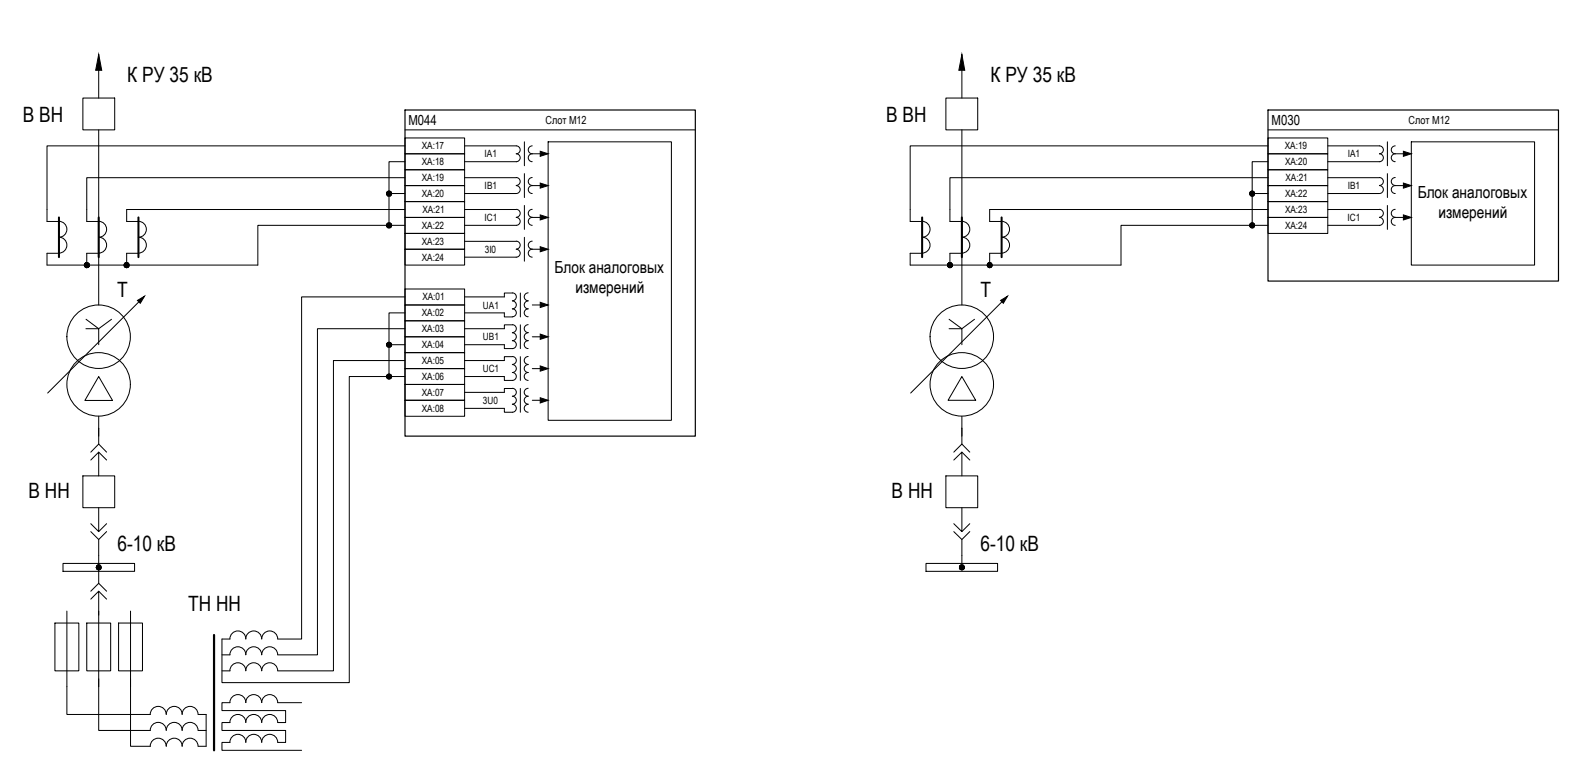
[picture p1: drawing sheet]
<svg xmlns="http://www.w3.org/2000/svg" width="398mm" height="194mm" viewBox="0 0 398 194" stroke-linecap="round" stroke-linejoin="round" font-family="sans-serif">
<!-- layer: 0 -->
<g fill="#000" stroke="#000" stroke-width=".25">
<path d="M135.8 38l2 .7-2 .6zM352.8 38l2 .7-2 .6zM135.8 46l2 .7-2 .6zM135.8 54l2 .7-2 .6zM352.8 46l2 .7-2 .6zM352.8 54l2 .7-2 .6zM34.6 75.5l1.7-1-1 1.8zM135.8 76l2 .7-2 .6zM135.8 62l2 .7-2 .6zM251.6 75.5l1.7-1-1.1 1.8zM135.8 84l2 .7-2 .6zM135.8 92l2 .7-2 .6z"/>
<path d="M135.8 100l2 .6-2 .7z"/>
<path d="M97.2 48.7l.1 .3 .5-.3zM97.3 49l.5-.3-.3 .5zM97.8 48.7l-.3 .5 .3 .1z"/>
<path d="M97.2 48.7l.1 .3 .5-.3zM97.3 49l.5-.3-.3 .5zM97.8 48.7l-.3 .5h.3z"/>
<path d="M97.2 56.7l.1 .3 .5-.3zM97.3 57l.5-.3-.3 .5zM97.8 56.7l-.3 .5 .3 .1z"/>
<path d="M97.2 56.7l.1 .3 .5-.3zM97.3 57l.5-.3-.3 .5zM97.8 56.7l-.3 .5h.3z"/>
<path d="M97.5 48.1l.3 .6v-.6zM97.3 48.4l.2-.3 .3 .6zM97.3 48.4l-.1 .3h.6z"/>
<path d="M97.8 48.7v.6l.3-.1zM97.8 48.7l.5 .3-.2 .2zM97.8 48.7l.5 .3 .1-.3z"/>
<path d="M97.8 48.7v.5h.3zM97.8 48.7l.5 .3-.2 .2zM97.8 48.7l.5 .3 .1-.3z"/>
<path d="M97.5 48.1l.3 .6v-.6zM97.3 48.4l.2-.3 .3 .6zM97.3 48.4l-.1 .3h.6z"/>
<path d="M97.5 56.1l.3 .6v-.6zM97.3 56.4l.2-.3 .3 .6zM97.3 56.4l-.1 .3h.6z"/>
<path d="M97.8 56.7v.6l.3-.1zM97.8 56.7l.5 .3-.2 .2zM97.8 56.7l.5 .3 .1-.3z"/>
<path d="M97.8 56.7v.5h.3zM97.8 56.7l.5 .3-.2 .2zM97.8 56.7l.5 .3 .1-.3z"/>
<path d="M97.5 56.1l.3 .6v-.6zM97.3 56.4l.2-.3 .3 .6zM97.3 56.4l-.1 .3h.6z"/>
<path d="M97.8 48.7h.6l-.1-.3zM98.1 48.1l.2 .3-.5 .3zM97.8 48.1v.6l.3-.6z"/>
<path d="M97.8 48.7h.6l-.1-.3zM98.1 48.1l.2 .3-.5 .3zM97.8 48.1v.6l.3-.6z"/>
<path d="M97.8 56.7h.6l-.1-.3zM98.1 56.1l.2 .3-.5 .3zM97.8 56.1v.6l.3-.6z"/>
<path d="M97.8 56.7h.6l-.1-.3zM98.1 56.1l.2 .3-.5 .3zM97.8 56.1v.6l.3-.6z"/>
<path d="M314.2 48.7l.1 .3 .5-.3zM314.3 49l.5-.3-.3 .5zM314.8 48.7l-.3 .5 .3 .1z"/>
<path d="M314.2 48.7l.1 .3 .5-.3zM314.3 49l.5-.3-.3 .5zM314.8 48.7l-.3 .5h.3z"/>
<path d="M314.2 56.7l.1 .3 .5-.3zM314.3 57l.5-.3-.3 .5zM314.8 56.7l-.3 .5 .3 .1z"/>
<path d="M314.2 56.7l.1 .3 .5-.3zM314.3 57l.5-.3-.3 .5zM314.8 56.7l-.3 .5h.3z"/>
<path d="M314.5 48.1l.3 .6v-.6zM314.5 48.1l.3 .6-.5-.3zM314.3 48.4l-.1 .3h.6z"/>
<path d="M314.8 48.7v.6l.3-.1zM314.8 48.7l.5 .3-.2 .2zM314.8 48.7l.5 .3 .1-.3z"/>
<path d="M314.8 48.7v.5h.3zM314.8 48.7l.5 .3-.2 .2zM314.8 48.7l.5 .3 .1-.3z"/>
<path d="M314.5 48.1l.3 .6v-.6zM314.5 48.1l.3 .6-.5-.3zM314.3 48.4l-.1 .3h.6z"/>
<path d="M314.5 56.1l.3 .6v-.6zM314.3 56.4l.2-.3 .3 .6zM314.3 56.4l-.1 .3h.6z"/>
<path d="M314.8 56.7v.6l.3-.1zM314.8 56.7l.5 .3-.2 .2zM314.8 56.7l.5 .3 .1-.3z"/>
<path d="M314.8 56.7v.5h.3zM314.8 56.7l.5 .3-.2 .2zM314.8 56.7l.5 .3 .1-.3z"/>
<path d="M314.5 56.1l.3 .6v-.6zM314.3 56.4l.2-.3 .3 .6zM314.3 56.4l-.1 .3h.6z"/>
<path d="M314.8 48.7h.6l-.1-.3zM315.1 48.1l.2 .3-.5 .3zM314.8 48.1v.6l.3-.6z"/>
<path d="M314.8 48.7h.6l-.1-.3zM315.1 48.1l.2 .3-.5 .3zM314.8 48.1v.6l.3-.6z"/>
<path d="M314.8 56.7h.6l-.1-.3zM315.1 56.1l.2 .3-.5 .3zM314.8 56.1v.6l.3-.6z"/>
<path d="M314.8 56.7h.6l-.1-.3zM315.1 56.1l.2 .3-.5 .3zM314.8 56.1v.6l.3-.6z"/>
<path d="M21.2 66.7l.1 .3 .5-.3zM21.3 67l.5-.3-.3 .5zM21.8 66.7l-.3 .5 .3 .1z"/>
<path d="M21.2 66.6l.1 .4 .5-.4zM21.3 67l.5-.4-.3 .6zM21.8 66.6l-.3 .6 .3 .1z"/>
<path d="M21.5 66.1l.3 .6v-.6zM21.5 66.1l.3 .6-.5-.3zM21.3 66.4l-.1 .3h.6z"/>
<path d="M21.8 66.7v.6l.3-.1zM21.8 66.7l.6 .3-.3 .2zM21.8 66.7l.6 .3v-.3z"/>
<path d="M21.8 66.6v.7l.3-.1zM21.8 66.6l.6 .4-.3 .2zM21.8 66.6l.6 .4v-.4z"/>
<path d="M21.5 66.1l.3 .5v-.5zM21.5 66.1l.3 .5-.5-.2zM21.3 66.4l-.1 .2h.6z"/>
<path d="M21.8 66.7h.6v-.3zM22.1 66.1l.3 .3-.6 .3zM21.8 66.1v.6l.3-.6z"/>
<path d="M21.8 66.6h.6v-.2zM22.1 66.1l.3 .3-.6 .2zM21.8 66.1v.5l.3-.5z"/>
<path d="M31.2 66.7l.1 .3 .5-.3zM31.3 67l.5-.3-.3 .5zM31.8 66.7l-.3 .5 .3 .1z"/>
<path d="M31.2 66.6l.1 .4 .5-.4zM31.3 67l.5-.4-.3 .6zM31.8 66.6l-.3 .6 .3 .1z"/>
<path d="M31.5 66.1l.3 .6v-.6zM31.5 66.1l.3 .6-.5-.3zM31.3 66.4l-.1 .3h.6z"/>
<path d="M31.8 66.7v.6l.3-.1zM31.8 66.7l.5 .3-.2 .2zM31.8 66.7l.5 .3 .1-.3z"/>
<path d="M31.8 66.6v.7l.3-.1zM31.8 66.6l.5 .4-.2 .2zM31.8 66.6l.5 .4 .1-.4z"/>
<path d="M31.5 66.1l.3 .5v-.5zM31.5 66.1l.3 .5-.5-.2zM31.3 66.4l-.1 .2h.6z"/>
<path d="M31.8 66.7h.6l-.1-.3zM32.1 66.1l.2 .3-.5 .3zM31.8 66.1v.6l.3-.6z"/>
<path d="M31.8 66.6h.6l-.1-.2zM32.1 66.1l.2 .3-.5 .2zM31.8 66.1v.5l.3-.5z"/>
<path d="M238.2 66.7l.1 .3 .5-.3zM238.3 67l.5-.3-.3 .5zM238.8 66.7l-.3 .5 .3 .1z"/>
<path d="M238.2 66.6l.1 .4 .5-.4zM238.3 67l.5-.4-.3 .6zM238.8 66.6l-.3 .6 .3 .1z"/>
<path d="M238.5 66.1l.3 .6v-.6zM238.5 66.1l.3 .6-.5-.3zM238.3 66.4l-.1 .3h.6z"/>
<path d="M238.8 66.7v.6l.3-.1zM238.8 66.7l.5 .3-.2 .2zM238.8 66.7l.5 .3 .1-.3z"/>
<path d="M238.8 66.6v.7l.3-.1zM238.8 66.6l.5 .4-.2 .2zM238.8 66.6l.5 .4 .1-.4z"/>
<path d="M238.5 66.1l.3 .5v-.5zM238.3 66.4l.2-.3 .3 .5zM238.3 66.4l-.1 .2h.6z"/>
<path d="M238.8 66.7h.6l-.1-.3zM239.1 66.1l.2 .3-.5 .3zM238.8 66.1v.6l.3-.6z"/>
<path d="M238.8 66.6h.6l-.1-.2zM239.1 66.1l.2 .3-.5 .2zM238.8 66.1v.5l.3-.5z"/>
<path d="M248.2 66.7l.1 .3 .5-.3zM248.3 67l.5-.3-.3 .5zM248.8 66.7l-.3 .5 .3 .1z"/>
<path d="M248.2 66.6l.1 .4 .5-.4zM248.3 67l.5-.4-.3 .6zM248.8 66.6l-.3 .6 .3 .1z"/>
<path d="M248.5 66.1l.3 .6v-.6zM248.5 66.1l.3 .6-.5-.3zM248.3 66.4l-.1 .3h.6z"/>
<path d="M248.8 66.7v.6l.3-.1zM248.8 66.7l.5 .3-.2 .2zM248.8 66.7l.5 .3 .1-.3z"/>
<path d="M248.8 66.6v.7l.3-.1zM248.8 66.6l.5 .4-.2 .2zM248.8 66.6l.5 .4 .1-.4z"/>
<path d="M248.5 66.1l.3 .5v-.5zM248.3 66.4l.2-.3 .3 .5zM248.3 66.4l-.1 .2h.6z"/>
<path d="M248.8 66.7h.6l-.1-.3zM249.1 66.1l.2 .3-.5 .3zM248.8 66.1v.6l.3-.6z"/>
<path d="M248.8 66.6h.6l-.1-.2zM249.1 66.1l.2 .3-.5 .2zM248.8 66.1v.5l.3-.5z"/>
<path d="M97.2 86.7l.1 .3 .5-.3zM97.3 87l.5-.3-.3 .5zM97.8 86.7l-.3 .5 .3 .1z"/>
<path d="M97.2 86.7l.1 .3 .5-.3zM97.3 87l.5-.3-.3 .5zM97.8 86.7l-.3 .5 .3 .1z"/>
<path d="M97.2 94.7l.1 .3 .5-.3zM97.3 95l.5-.3-.3 .5zM97.8 94.7l-.3 .5 .3 .1z"/>
<path d="M97.2 94.7l.1 .3 .5-.3zM97.3 95l.5-.3-.3 .5zM97.8 94.7l-.3 .5 .3 .1z"/>
<path d="M97.5 86.2l.3 .5v-.6zM97.3 86.4l.2-.2 .3 .5zM97.3 86.4l-.1 .3h.6z"/>
<path d="M97.8 86.7v.6l.3-.1zM97.8 86.7l.5 .3-.2 .2zM97.8 86.7l.5 .3 .1-.3z"/>
<path d="M97.8 86.7v.6l.3-.1zM97.8 86.7l.5 .3-.2 .2zM97.8 86.7l.5 .3 .1-.3z"/>
<path d="M97.5 86.2l.3 .5v-.6zM97.3 86.4l.2-.2 .3 .5zM97.3 86.4l-.1 .3h.6z"/>
<path d="M97.5 94.2l.3 .5v-.6zM97.3 94.4l.2-.2 .3 .5zM97.3 94.4l-.1 .3h.6z"/>
<path d="M97.8 94.7v.6l.3-.1zM97.8 94.7l.5 .3-.2 .2zM97.8 94.7l.5 .3 .1-.3z"/>
<path d="M97.8 94.7v.6l.3-.1zM97.8 94.7l.5 .3-.2 .2zM97.8 94.7l.5 .3 .1-.3z"/>
<path d="M97.5 94.2l.3 .5v-.6zM97.3 94.4l.2-.2 .3 .5zM97.3 94.4l-.1 .3h.6z"/>
<path d="M97.8 86.7h.6l-.1-.3zM98.1 86.2l.2 .2-.5 .3zM97.8 86.1v.6l.3-.5z"/>
<path d="M97.8 86.7h.6l-.1-.3zM98.1 86.2l.2 .2-.5 .3zM97.8 86.1v.6l.3-.5z"/>
<path d="M97.8 94.7h.6l-.1-.3zM98.1 94.2l.2 .2-.5 .3zM97.8 94.1v.6l.3-.5z"/>
<path d="M97.8 94.7h.6l-.1-.3zM98.1 94.2l.2 .2-.5 .3zM97.8 94.1v.6l.3-.5z"/>
<path d="M24.2 142.7l.1 .3 .5-.3zM24.3 143l.5-.3-.3 .5zM24.8 142.7l-.3 .5 .3 .1z"/>
<path d="M24.2 142.7l.1 .3 .5-.3zM24.3 143l.5-.3-.3 .5zM24.8 142.7l-.3 .5 .3 .1z"/>
<path d="M24.5 142.1l.3 .6v-.6zM24.5 142.1l.3 .6-.5-.3zM24.3 142.4l-.1 .3h.6z"/>
<path d="M24.8 142.7v.6l.3-.1zM24.8 142.7l.5 .3-.2 .2zM24.8 142.7l.5 .3 .1-.3z"/>
<path d="M24.8 142.7v.6l.3-.1zM24.8 142.7l.5 .3-.2 .2zM24.8 142.7l.5 .3 .1-.3z"/>
<path d="M24.5 142.1l.3 .6v-.7zM24.5 142.1l.3 .6-.5-.4zM24.3 142.3l-.1 .4h.6z"/>
<path d="M24.8 142.7h.6l-.1-.3zM25.1 142.1l.2 .3-.5 .3zM24.8 142.1v.6l.3-.6z"/>
<path d="M24.8 142.7h.6l-.1-.4zM25.1 142.1l.2 .2-.5 .4zM24.8 142v.7l.3-.6z"/>
<path d="M241.2 142.7l.1 .3 .5-.3zM241.3 143l.5-.3-.3 .5zM241.8 142.7l-.3 .5 .3 .1z"/>
<path d="M241.2 142.7l.1 .3 .5-.3zM241.3 143l.5-.3-.3 .5zM241.8 142.7l-.3 .5 .3 .1z"/>
<path d="M241.5 142.1l.3 .6v-.6zM241.3 142.4l.2-.3 .3 .6zM241.3 142.4l-.1 .3h.6z"/>
<path d="M241.8 142.7v.6l.3-.1zM241.8 142.7l.5 .3-.2 .2zM241.8 142.7l.5 .3 .1-.3z"/>
<path d="M241.8 142.7v.6l.3-.1zM241.8 142.7l.5 .3-.2 .2zM241.8 142.7l.5 .3 .1-.3z"/>
<path d="M241.5 142.1l.3 .6v-.7zM241.3 142.3l.2-.2 .3 .6zM241.3 142.3l-.1 .4h.6z"/>
<path d="M241.8 142.7h.6l-.1-.3zM242.1 142.1l.2 .3-.5 .3zM241.8 142.1v.6l.3-.6z"/>
<path d="M241.8 142.7h.6l-.1-.4zM242.1 142.1l.2 .2-.5 .4zM241.8 142v.7l.3-.6z"/>
</g>
<g fill="none" stroke="#000" stroke-width=".25">
<path d="M20.8 24.7h8v8h-8zM237.8 24.7h8v8h-8zM20.8 119.6h8v8h-8zM22.8 115.7l2-2v5.9M22.8 113.7l2-2.1 2 2.1M24.8 107.7v3.9M24.8 113.7l2 2M237.8 119.6h8v8h-8zM239.8 115.7l2-2v5.9M239.8 113.7l2-2.1 2 2.1M241.8 107.7v3.9M241.8 113.7l2 2"/>
<path d="M22.8 133.7l2 2 2-2M24.8 127.6v6.1l-2-2M24.8 135.7v4M26.8 131.7l-2 2M239.8 133.7l2 2 2-2M241.8 127.6v6.1l-2-2M241.8 135.7v4M243.8 131.7l-2 2M15.8 141.7h18v2h-18zM22.8 150.6l2-2v6.1M22.8 148.6l2-1.9 2 1.9M24.8 142.7v4"/>
<path d="M24.8 148.6l2 2M232.8 141.7h18v2h-18z"/>
</g>
<!-- layer: 0 -->
<g fill="none" stroke="#000" stroke-width=".25">
<path d="M24.8 13.7v11M241.8 13.7v11M24.8 32.7v44M101.8 36.7h-90v19h3M101.8 38.7h15v4h-15zM101.8 34.7h15v4h-15zM101.8 32.7h73M116.8 36.7h13a.99 .99 0 0 1 1 1 .99 .99 0 0 1-1 1 .99 .99 0 0 1 1 1 .99 .99 0 0 1-1 1h-13M131.8 35.7v6M133.8 38.7a.99 .99 0 0 0-1 1 .99 .99 0 0 0 1 1M133.8 36.7a.99 .99 0 0 0-1 1 .99 .99 0 0 0 1 1M133.8 38.7h3"/>
<path d="M137.8 35.7h31v70h-31zM241.8 32.7v44M318.8 36.7h-90v19h3M318.8 38.7h15v4h-15zM318.8 34.7h15v4h-15zM318.8 32.7h73M333.8 36.7h13a.99 .99 0 0 1 1 1 .99 .99 0 0 1-1 1 .99 .99 0 0 1 1 1 .99 .99 0 0 1-1 1h-13M348.8 35.7v6M350.8 38.7a.99 .99 0 0 0-1 1 .99 .99 0 0 0 1 1M350.8 36.7a.99 .99 0 0 0-1 1 .99 .99 0 0 0 1 1M350.8 38.7h3M354.8 35.7h31v30.9h-31z"/>
<path d="M14.8 55.6a1.99 1.99 0 0 1 2 2 1.99 1.99 0 0 1-2 2 2.01 2.01 0 0 1 2 2 2.01 2.01 0 0 1-2 2l-3 .1v2.9h20v-2.9h3M24.8 55.6a1.99 1.99 0 0 1 2 2 1.99 1.99 0 0 1-2 2 2.01 2.01 0 0 1 2 2 2.01 2.01 0 0 1-2 2M34.8 55.6a1.99 1.99 0 0 1 2 2 1.99 1.99 0 0 1-2 2 2.01 2.01 0 0 1 2 2 2.01 2.01 0 0 1-2 2M97.8 48.7h4M101.8 44.7h-80v11h3M101.8 40.7h-4v16M101.8 56.7h-37v9.9h-33M101.8 46.7h15v4h-15zM101.8 42.7h15v4h-15zM101.8 54.7h15v4h-15zM101.8 50.7h15v4h-15zM101.8 58.7h15v4h-15z"/>
<path d="M101.8 52.7h-70v3h3M116.8 52.7h13M116.8 44.7h13M129.8 44.6a.99 .99 0 0 1 1 1 .99 .99 0 0 1-1 1M129.8 46.7a.99 .99 0 0 1 1 1 .99 .99 0 0 1-1 1h-13M129.8 52.6a.99 .99 0 0 1 1 1 .99 .99 0 0 1-1 1M129.8 54.7a.99 .99 0 0 1 1 1 .99 .99 0 0 1-1 1h-13M131.8 43.7v6M131.8 51.7v6M131.8 59.7v6M133.8 44.6a.99 .99 0 0 0-1 1 .99 .99 0 0 0 1 1M133.8 52.6a.99 .99 0 0 0-1 1 .99 .99 0 0 0 1 1"/>
<path d="M136.8 46.7h-3a.99 .99 0 0 0-1 1 .99 .99 0 0 0 1 1M136.8 54.7h-3a.99 .99 0 0 0-1 1 .99 .99 0 0 0 1 1M231.8 55.6a1.99 1.99 0 0 1 2 2 1.99 1.99 0 0 1-2 2 2.01 2.01 0 0 1 2 2 2.01 2.01 0 0 1-2 2M241.8 55.6a1.99 1.99 0 0 1 2 2 1.99 1.99 0 0 1-2 2 2.01 2.01 0 0 1 2 2 2.01 2.01 0 0 1-2 2M251.8 55.6a1.99 1.99 0 0 1 2 2 1.99 1.99 0 0 1-2 2 2.01 2.01 0 0 1 2 2 2.01 2.01 0 0 1-2 2l-3 .1v2.9h-20v-2.9h3M314.8 48.7h4M318.8 44.7h-80v11h3M318.8 40.7h-4v16M318.8 56.7h-37v9.9h-33M318.8 46.7h15v4h-15zM318.8 42.7h15v4h-15zM318.8 54.7h15v4h-15z"/>
<path d="M318.8 50.7h15v4h-15zM318.8 52.7h-70v3h3M333.8 52.7h13M333.8 44.7h13M346.8 44.6a.99 .99 0 0 1 1 1 .99 .99 0 0 1-1 1M346.8 46.7a.99 .99 0 0 1 1 1 .99 .99 0 0 1-1 1h-13M346.8 52.6a.99 .99 0 0 1 1 1 .99 .99 0 0 1-1 1M346.8 54.7a.99 .99 0 0 1 1 1 .99 .99 0 0 1-1 1h-13M348.8 43.7v6M348.8 51.7v6M350.8 44.6a.99 .99 0 0 0-1 1 .99 .99 0 0 0 1 1M350.8 52.6a.99 .99 0 0 0-1 1 .99 .99 0 0 0 1 1"/>
<path d="M353.8 46.7h-3a.99 .99 0 0 0-1 1 .99 .99 0 0 0 1 1M353.8 54.7h-3a.99 .99 0 0 0-1 1 .99 .99 0 0 0 1 1M24.8 63.7h-3v2.9M36.3 74.5l-24.3 24.3M101.8 76.7h15v4h-15zM101.8 72.7h15v4h-15zM101.8 74.6h-26v86.1l-6-.1a2.01 2.01 0 0 0-2-2 2.01 2.01 0 0 0-2 2 2.01 2.01 0 0 0-2-2 2.01 2.01 0 0 0-2 2M101.8 78.7h-4v16M101.8 62.7h15v3.9h-15zM116.8 78.7h10v1h2M116.8 60.7l13-.1a.99 .99 0 0 1 1 1 .99 .99 0 0 1-1 1M128.8 73.6a.99 .99 0 0 1 1 1 .99 .99 0 0 1-1 1"/>
<path d="M128.8 75.7a.99 .99 0 0 1 1 1 .99 .99 0 0 1-1 1 .99 .99 0 0 1 1 .9 .99 .99 0 0 1-1 1M128.8 73.7h-2v.9h-10M129.8 62.7a.99 .99 0 0 1 1 1 .99 .99 0 0 1-1 1h-13M130.8 73.7v6M132.8 75.7a.99 .99 0 0 0-1 1 .99 .99 0 0 0 1 1 .99 .99 0 0 0-1 .9 .99 .99 0 0 0 1 1M132.8 73.6a.99 .99 0 0 0-1 1 .99 .99 0 0 0 1 1M133.8 60.6a.99 .99 0 0 0-1 1 .99 .99 0 0 0 1 1M133.8 76.7h3M136.8 62.7h-3a.99 .99 0 0 0-1 1 .99 .99 0 0 0 1 1M241.8 63.7h-3v2.9M253.3 74.5l-24.4 24.3M21.6 82.6h3.2v4.1"/>
<path d="M21.6 80.3l3.2 2.3 3.2-2.3M24.8 94.7l3.5 6h-7zM97.8 86.7h4M101.8 84.7h15v4h-15zM101.8 80.7h15v4h-15zM101.8 92.7h15v4h-15zM101.8 88.7h15v4h-15zM101.8 94.7h-14v76.9h-32v-10.9l2-.1a2.01 2.01 0 0 1 2-2 2.01 2.01 0 0 1 2 2M101.8 82.6h-22v82h-10M101.8 90.7h-18v78h-14M101.8 96.7h15v3.9h-15zM116.8 86.7h10v.9h2"/>
<path d="M116.8 94.7h10v.9h2M128.8 81.6a.99 .99 0 0 1 1 1 .99 .99 0 0 1-1 1 1.02 1.02 0 0 1 1 1 1.02 1.02 0 0 1-1 1.1 .99 .99 0 0 1 1 1 .99 .99 0 0 1-1 .9M128.8 89.6a.99 .99 0 0 1 1 1 .99 .99 0 0 1-1 1M128.8 91.7a.99 .99 0 0 1 1 1 .99 .99 0 0 1-1 1 .99 .99 0 0 1 1 1 .99 .99 0 0 1-1 .9M128.8 97.6a.99 .99 0 0 1 1 1 .99 .99 0 0 1-1 1 .99 .99 0 0 1 1 1 .99 .99 0 0 1-1 1 1.02 1.02 0 0 1 1 1 1.02 1.02 0 0 1-1 1M128.8 81.7h-2v.9h-10M128.8 89.7h-2v1h-10M128.8 97.7h-2v1h-10M130.8 81.7v5.9M130.8 89.7v5.9M130.8 97.7v5.9M132.8 81.6a1.02 1.02 0 0 0-1 1 1.02 1.02 0 0 0 1 1.1 .99 .99 0 0 0-1 1 .99 .99 0 0 0 1 1 .99 .99 0 0 0-1 1 .99 .99 0 0 0 1 .9"/>
<path d="M132.8 91.7a.99 .99 0 0 0-1 1 .99 .99 0 0 0 1 1 .99 .99 0 0 0-1 1 .99 .99 0 0 0 1 .9M132.8 89.6a.99 .99 0 0 0-1 1 .99 .99 0 0 0 1 1M132.8 97.6a.99 .99 0 0 0-1 1 .99 .99 0 0 0 1 1 1.02 1.02 0 0 0-1 1 1.02 1.02 0 0 0 1 1.1 .99 .99 0 0 0-1 1 .99 .99 0 0 0 1 .9M133.8 84.7h3M133.8 92.7h3M238.6 80.3l3.2 2.3 3.2-2.3M238.6 82.6h3.2v4.1M241.8 94.7l3.5 5.9h-7zM24.8 104.7v5M101.8 100.6h15v4.1h-15zM116.8 102.7h10v.9h2M133.8 100.6h3"/>
<path d="M241.8 104.7v5M24.8 139.7v3M241.8 139.7v3M13.8 156.6h6v12.1h-6zM16.8 153.6v26h21M21.8 156.6h6v12.1h-6zM24.8 153.6v19.1M29.8 156.6h6v12.1h-6zM32.8 153.6v19.1M24.8 170.7v13h13M32.8 170.7v16.9h5M37.8 179.6a2.01 2.01 0 0 1 2-2 2.01 2.01 0 0 1 2 2 2.01 2.01 0 0 1 2-2 2.01 2.01 0 0 1 2 2"/>
<path d="M45.8 179.6a2.01 2.01 0 0 1 2-2 2.01 2.01 0 0 1 2 2M49.8 179.6h2v8h-2M55.8 164.6h2M55.8 168.7h2M57.8 164.6a2.01 2.01 0 0 1 2-2 2.01 2.01 0 0 1 2 2M57.8 168.6a2.01 2.01 0 0 1 2-2 2.01 2.01 0 0 1 2 2M61.8 164.6a2.01 2.01 0 0 1 2-2 2.01 2.01 0 0 1 2 2 2.01 2.01 0 0 1 2-2 2.01 2.01 0 0 1 2 2M61.8 168.6a2.01 2.01 0 0 1 2-2 2.01 2.01 0 0 1 2 2 2.01 2.01 0 0 1 2-2 2.01 2.01 0 0 1 2 2M61.8 176.7a2.01 2.01 0 0 1 2-2.1 2.01 2.01 0 0 1 2 2.1 2.01 2.01 0 0 1 2-2.1 2.01 2.01 0 0 1 2 2.1h6M61.8 176.7a2.01 2.01 0 0 0-2-2.1 2.01 2.01 0 0 0-2 2.1h-2v2h16v3h-2M37.8 183.6a2.01 2.01 0 0 1 2-2 2.01 2.01 0 0 1 2 2 2.01 2.01 0 0 1 2-2 2.01 2.01 0 0 1 2 2M37.8 187.6a2.01 2.01 0 0 1 2-2 2.01 2.01 0 0 1 2 2 2.01 2.01 0 0 1 2-2 2.01 2.01 0 0 1 2 2"/>
<path d="M45.8 183.6a2.01 2.01 0 0 1 2-2 2.01 2.01 0 0 1 2 2M45.8 187.6a2.01 2.01 0 0 1 2-2 2.01 2.01 0 0 1 2 2M49.8 183.7h2M57.8 181.6a2.01 2.01 0 0 1 2-2 2.01 2.01 0 0 1 2 2M57.8 181.7h-2v2h16v3l-2-.1a2.01 2.01 0 0 0-2-2 2.01 2.01 0 0 0-2 2 2.01 2.01 0 0 0-2-2 2.01 2.01 0 0 0-2 2M61.8 181.6a2.01 2.01 0 0 1 2-2 2.01 2.01 0 0 1 2 2 2.01 2.01 0 0 1 2-2 2.01 2.01 0 0 1 2 2M61.8 186.6a2.01 2.01 0 0 0-2-2 2.01 2.01 0 0 0-2 2l-2 .1v2h20"/>
<circle cx="24.8" cy="96.6" r="8"/>
<circle cx="24.8" cy="84.7" r="8"/>
<circle cx="241.8" cy="96.6" r="8"/>
<circle cx="241.8" cy="84.7" r="8"/>
</g>
<path d="M14.8 54.7v10M24.8 54.7v10M34.8 54.7v10M231.8 54.7v10M241.8 54.7v10M251.8 54.7v10" fill="none" stroke="#000" stroke-width=".51"/>
<path d="M24.8 13.7l.8 4h-1.5zM241.8 13.7l.7 4h-1.4z" fill="#000" stroke="#000" stroke-width=".25"/>
<path d="M101.8 27.7h73v82h-73zM318.8 27.7h73v43h-73z" fill="none" stroke="#000" stroke-width=".3"/>
<path d="M53.8 159.7v29" fill="none" stroke="#000" stroke-width=".55"/>
<g font-size="5.3">
<text x="32" y="20.5">К РУ 35 кВ</text>
<text x="249" y="20.5">К РУ 35 кВ</text>
<text x="5.8" y="30.6">В ВН</text>
<text x="222.8" y="30.6">В ВН</text>
<text x="29.5" y="74.6">Т</text>
<text x="246.5" y="74.6">Т</text>
<text x="7.2" y="125.3">В НН</text>
<text x="224.2" y="125.3">В НН</text>
<text x="29.5" y="138.5">6-10 кВ</text>
<text x="246.5" y="138.5">6-10 кВ</text>
<text x="47.3" y="153.6">ТН НН</text>
</g>
<g font-size="4.2">
<text x="356.4" y="49.8">Блок аналоговых</text>
<text x="361.6" y="54.8">измерений</text>
<text x="139.4" y="68.8">Блок аналоговых</text>
<text x="144.7" y="73.8">измерений</text>
</g>
<g font-size="3.5">
<text x="102.7" y="31.4">М044</text>
<text x="319.7" y="31.4">М030</text>
</g>
<g font-size="2.8">
<text x="137.1" y="31.2">Слот М12</text>
<text x="354.1" y="31.2">Слот М12</text>
</g>
<g font-size="2.5">
<text x="106.1" y="37.6">XA:17</text>
<text x="106.1" y="41.5">XA:18</text>
<text x="121.8" y="39.6">IA1</text>
<text x="323" y="37.6">XA:19</text>
<text x="323.1" y="41.5">XA:20</text>
<text x="338.8" y="39.6">IA1</text>
<text x="106.1" y="45.6">XA:19</text>
<text x="121.8" y="47.6">IВ1</text>
<text x="323.2" y="45.6">XA:21</text>
<text x="338.8" y="47.6">IВ1</text>
<text x="106.1" y="49.5">XA:20</text>
<text x="106.2" y="53.6">XA:21</text>
<text x="323.1" y="49.6">XA:22</text>
<text x="323.1" y="53.6">XA:23</text>
<text x="106.1" y="57.6">XA:22</text>
<text x="121.8" y="55.6">IC1</text>
<text x="323.1" y="57.6">XA:24</text>
<text x="338.8" y="55.6">IC1</text>
<text x="106.1" y="61.6">XA:23</text>
<text x="106.1" y="65.6">XA:24</text>
<text x="121.9" y="63.6">3I0</text>
<text x="106.2" y="75.5">XA:01</text>
<text x="121.4" y="77.6">UA1</text>
<text x="106.1" y="83.5">XA:03</text>
<text x="106.1" y="79.6">XA:02</text>
<text x="106.1" y="87.6">XA:04</text>
<text x="121.4" y="85.6">UB1</text>
<text x="106.1" y="91.5">XA:05</text>
<text x="106.1" y="95.6">XA:06</text>
<text x="121.4" y="93.6">UC1</text>
<text x="106.1" y="99.5">XA:07</text>
<text x="121.4" y="101.5">3U0</text>
<text x="106.1" y="103.6">XA:08</text>
</g>
</svg>
